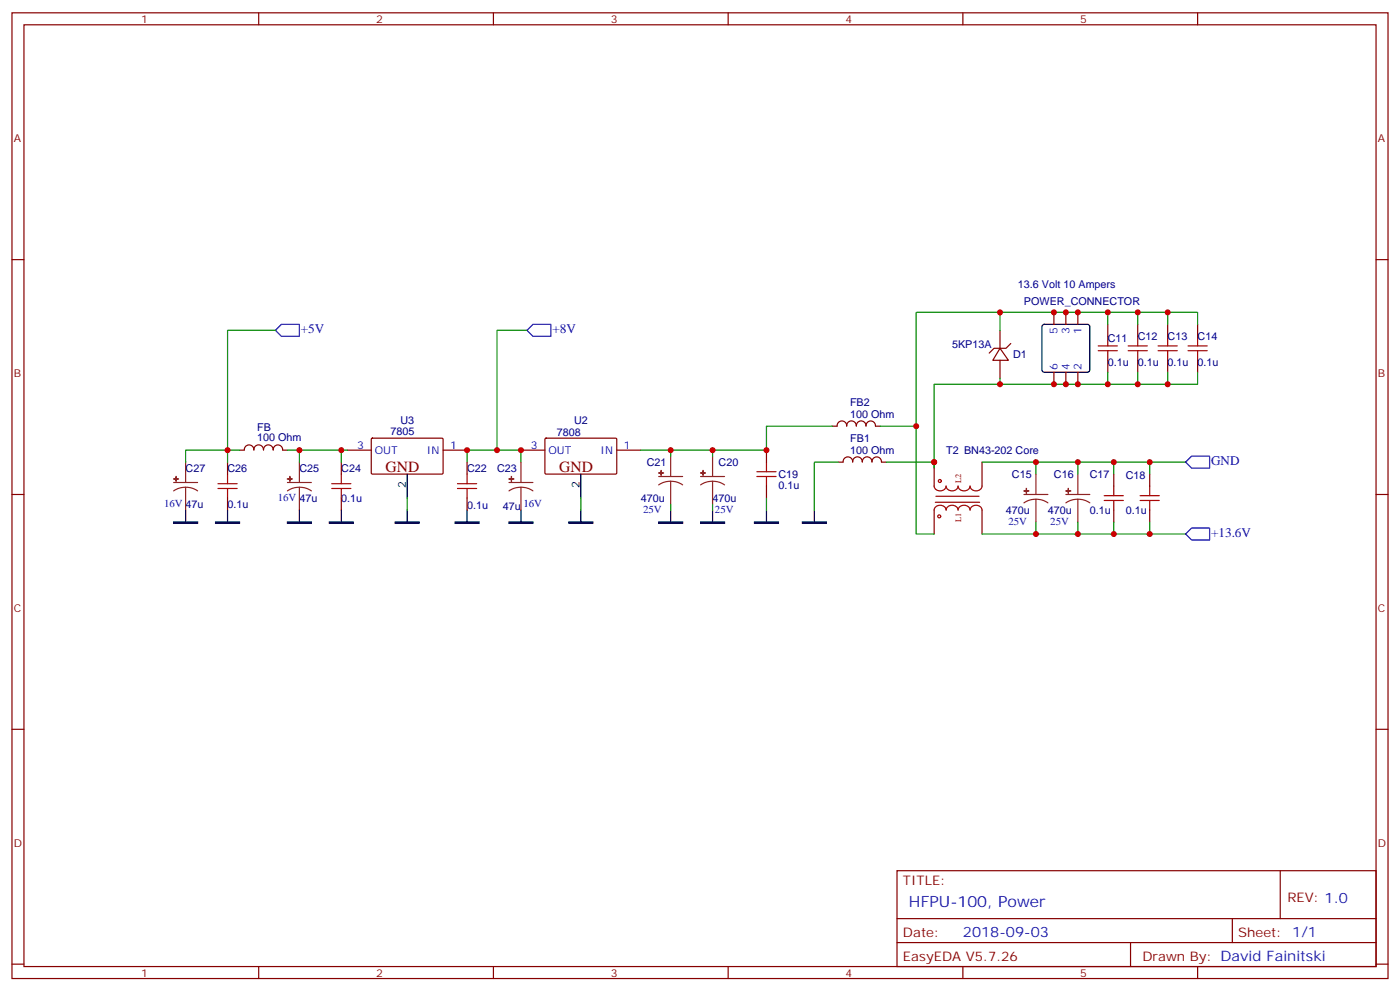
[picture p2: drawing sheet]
<svg xmlns="http://www.w3.org/2000/svg" width="412mm" height="292mm" viewBox="0 0 412 292" stroke-linecap="round" stroke-linejoin="round" font-family="sans-serif">
<g fill="none" stroke="#870000" stroke-width=".35">
<path d="M3.5 3.8h405.4v284.3h-405.4zM7.1 7.3h398.2v277.3h-398.2zM76.2 3.8v3.5M145.3 3.8v3.5M214.5 3.8v3.5M283.6 3.8v3.5M352.8 3.8v3.5M3.5 76.4h3.6M405.3 76.4h3.6M294.6 97.3v5.3M310.4 92v3.5M314 92v3.5"/>
<path d="M317.5 92v3.5M326.3 95.5v3.5M335.1 95.5v3.5M344 95.5v3.5M352.8 95.5v3.5M294.6 102.6l2.4 3.5h-4.5zM294.6 106.1v5.3M297.7 101.1l-1.4 1.5h-3.5l-1.4 1.4M310.4 109.6v3.5M314 109.6v3.5M317.5 109.6v3.5M326.3 106.1v3.5"/>
<path d="M335.1 106.1v3.5M344 106.1v3.5M352.8 106.1v3.5M67 136.1v3.5M70.6 132.5h1.4M80.5 132.5a1.43 1.43 0 0 0-1.5-1.5 1.43 1.43 0 0 0-1.4 1.5 1.41 1.41 0 0 0-1.4-1.5 1.41 1.41 0 0 0-1.4 1.5 1.41 1.41 0 0 0-1.4-1.5 1.41 1.41 0 0 0-1.4 1.5M80.5 132.5a1.38 1.38 0 0 1 1.4-1.5 1.38 1.38 0 0 1 1.3 1.5M83.3 132.5h1.4M100.5 136.1v3.5M102.3 132.5h7.1M109.4 129.2l.3-.2 20.7 .1 .1 .3v10l-.3 .2-20.7-.1-.1-.3zM130.5 132.5h7.1"/>
<path d="M137.6 136.1v3.5M153.5 132.5h7M160.6 129.2l.3-.2 20.6 .1 .2 .3-.1 10-.3 .2-20.6-.1-.2-.3zM181.7 132.5h7M225.8 132.5v3.6M245.2 125.5h1.4M246.6 125.4a1.41 1.41 0 0 1 1.4-1.5 1.41 1.41 0 0 1 1.4 1.6M246.9 136.1h1.5M249.4 125.4a1.41 1.41 0 0 1 1.4-1.5 1.41 1.41 0 0 1 1.4 1.5M252.3 125.4a1.41 1.41 0 0 1 1.4-1.5 1.41 1.41 0 0 1 1.4 1.5 1.4 1.4 0 0 1 1.4-1.5 1.4 1.4 0 0 1 1.4 1.5M257.9 125.5h1.4M259.6 136a1.4 1.4 0 0 0-1.4-1.5 1.4 1.4 0 0 0-1.4 1.5 1.43 1.43 0 0 0-1.4-1.5 1.43 1.43 0 0 0-1.4 1.5 1.41 1.41 0 0 0-1.4-1.5 1.41 1.41 0 0 0-1.4 1.5 1.41 1.41 0 0 0-1.4-1.5 1.41 1.41 0 0 0-1.4 1.5"/>
<path d="M259.6 136.1h1.5M275.2 136.1v7M289.3 136.1v7M328.1 139.6v3.5M338.7 139.6v3.5M3.5 145.6h3.6M67 146.6v3.6M100.5 146.6v3.6M137.6 146.6v3.6M225.8 143.1v3.5M275.2 150.2v7M289.3 150.2v7"/>
<path d="M328.1 150.2v3.5M338.7 150.2v3.5M405.3 145.6h3.6M3.5 214.7h3.6M405.3 214.7h3.6M264.2 256.4h141.1v28.2h-141.1zM377.1 256.4v14.1M264.2 270.5h141.1M264.2 277.5h141.1M333 277.5v7.1M363 270.5v7M3.5 283.9h3.6"/>
<path d="M76.2 284.6v3.5M145.3 284.6v3.5M214.5 284.6v3.5M283.6 284.6v3.5M352.8 284.6v3.5M405.3 283.9h3.6"/>
</g>
<g fill="none" stroke="#000" stroke-width=".35">
<path d="M307.2 95.7l.4-.2h12.7l.5 .2 .2 .5v12.7l-.2 .5-.5 .2h-12.7l-.5-.2-.2-.5v-12.7zM119.9 139.6v7M171.1 139.6v7M54.7 150.2v3.5M67 150.2v3.5M88.2 150.2v3.5M100.5 150.2v3.5M119.9 150.2v3.5M137.6 150.2v3.5M153.5 150.2v3.5M171.1 150.2v3.5M197.6 150.2v3.5"/>
<path d="M209.9 150.2v3.5M225.8 150.2v3.5M239.9 150.2v3.5"/>
</g>
<g fill="none" stroke="#a10000" stroke-width=".35">
<path d="M326.3 99v2.8M335.1 99v2.8M344 99v2.8M352.8 99v2.8M323.5 103.3h5.6M323.5 101.8h5.6M326.3 103.3v2.8M332.3 103.3h5.7M332.3 101.8h5.7M335.1 103.3v2.8M341.1 103.3h5.7M341.1 101.8h5.7"/>
<path d="M344 103.3v2.8M350 103.3h5.6M350 101.8h5.6M352.8 103.3v2.8M67 139.6v2.8M100.5 139.6v2.8M137.6 139.6v2.8M223 138.9h5.6M225.8 136.1v2.8M64.2 143.8h5.6M64.2 142.4h5.6M67 143.8v2.8"/>
<path d="M97.7 143.8h5.7M97.7 142.4h5.7M100.5 143.8v2.8M134.8 143.8h5.6M134.8 142.4h5.6M137.6 143.8v2.8M223 140.3h5.6M225.8 140.3v2.8M275.2 143.1a1.81 1.81 0 0 0 1.7 1.4 1.81 1.81 0 0 0 1.8-1.4 1.81 1.81 0 0 0 1.8 1.4 1.81 1.81 0 0 0 1.7-1.4 1.81 1.81 0 0 0 1.8 1.4 1.81 1.81 0 0 0 1.8-1.4 1.81 1.81 0 0 0 1.7 1.4 1.81 1.81 0 0 0 1.8-1.4M275.2 150.2a1.81 1.81 0 0 1 1.7-1.4 1.81 1.81 0 0 1 1.8 1.4 1.81 1.81 0 0 1 1.8-1.4 1.81 1.81 0 0 1 1.7 1.4 1.81 1.81 0 0 1 1.8-1.4 1.81 1.81 0 0 1 1.8 1.4 1.81 1.81 0 0 1 1.7-1.4 1.81 1.81 0 0 1 1.8 1.4M275.5 147.9h13.1M275.7 146.1h12.7"/>
<path d="M325.3 147.4h5.6M325.3 145.9h5.6M328.1 143.1v2.8M328.1 147.4v2.8M335.8 147.4h5.7M335.8 145.9h5.7M338.7 143.1v2.8M338.7 147.4v2.8"/>
<circle cx="276.7" cy="152" r=".44"/>
<circle cx="276.8" cy="141.6" r=".44"/>
</g>
<g fill="#8c2424" stroke="#8c2424" stroke-width=".35">
<path d="M301.6 144.5l1.4 .1z"/>
<path d="M302.3 143.8l.1 1.4z"/>
<path d="M314 144.5l1.4 .1z"/>
<path d="M314.7 143.8v1.4z"/>
<path d="M206.4 139.2l1.4 .1z"/>
<path d="M207.1 138.5v1.4z"/>
<path d="M194 139.2l1.4 .1z"/>
<path d="M194.7 138.5l.1 1.4z"/>
<path d="M149.9 141h1.4z"/>
<path d="M150.6 140.3l.1 1.4z"/>
<path d="M84.7 141h1.4z"/>
<path d="M85.4 140.3v1.4z"/>
<path d="M51.2 141h1.4z"/>
<path d="M51.9 140.3v1.4z"/>
</g>
<g fill="none" stroke="#8c2424" stroke-width=".35">
<path d="M54.7 136.1v6M88.2 136.1v6M153.5 136.1v6M197.6 134.3v6M209.9 134.3v6M305.2 139.6v6M317.5 139.6v6M51.2 142.1h7M54.7 143.5l1.8 .2 1.7 .8M54.7 143.5l-1.9 .2-1.6 .8M54.7 143.5v6.7M84.7 142.1h7"/>
<path d="M88.2 143.5l1.8 .2 1.7 .8M88.2 143.5l-1.9 .2-1.6 .8M88.2 143.5v6.7M149.9 142.1h7.1M153.5 143.5l1.8 .2 1.7 .8M153.5 143.5l-1.9 .2-1.7 .8M153.5 143.5v6.7M194 140.3h7.1M197.6 141.7l1.8 .2 1.7 .9M197.6 141.7l-1.9 .3-1.7 .8M197.6 141.7v6.7M206.4 140.3h7"/>
<path d="M209.9 141.7l1.9 .2 1.6 .9M209.9 141.7l-1.8 .3-1.7 .8M209.9 141.7v6.7M301.6 145.6h7.1M305.2 147l1.8 .2 1.7 .9M305.2 147l-1.9 .2-1.7 .9M305.2 147v6.7M314 145.6h7M317.5 147l1.9 .2 1.6 .9M317.5 147l-1.9 .2-1.6 .9M317.5 147v6.7"/>
</g>
<path d="M81.1 97.3l1.8-1.8h5.3v3.5h-5.3zM155.2 97.3l1.8-1.8h5.3v3.5h-5.3zM349.2 136.1l1.8-1.8h5.3v3.5h-5.3zM349.2 157.2l1.8-1.7h5.3v3.5h-5.3z" fill="none" stroke="#00f" stroke-width=".35"/>
<path d="M51.2 153.7h7v.4h-7zM63.5 153.7h7.1v.4h-7.1zM84.7 153.7h7v.4h-7zM97 153.7h7.1v.4h-7.1zM116.4 153.7h7.1v.4h-7.1zM134.1 153.7h7v.4h-7zM149.9 153.7h7.1v.4h-7.1zM167.6 153.7h7v.4h-7zM194 153.7h7.1v.4h-7.1zM206.4 153.7h7v.4h-7zM222.2 153.7h7.1v.4h-7.1zM236.4 153.7h7v.4h-7z" fill="#000" stroke="#000" stroke-width=".35"/>
<g fill="none" stroke="#008700" stroke-width=".35">
<path d="M81.1 97.3h-14.1v38.8M155.2 97.3h-8.8v35.2M294.6 92h-24.7v65.2h5.3M326.3 92v3.5M335.1 92v3.5M344 92v3.5M352.8 95.5v-3.5h-58.2v5.3M294.6 113.1h-19.4v24.7M326.3 109.6v3.5M335.1 109.6v3.5M344 109.6v3.5M352.8 109.6v3.5h-58.2v-1.7"/>
<path d="M70.6 132.5h-15.9v3.6M84.7 132.5h3.5M100.5 132.5v3.6M102.3 132.5h-14.1v3.6M137.6 136.1v-3.6h15.9v3.6M197.6 132.5v1.8M209.9 132.5v1.8M245.2 125.5h-19.4v7h-37.1M246.9 136.1h-7v14.1M259.3 125.5h10.6M261.1 136.1h14.1M289.3 136.1h59.9"/>
<path d="M305.2 136.1v3.5M317.5 136.1v3.5M328.1 136.1v3.5M338.7 136.1v3.5M119.9 146.6v3.6M171.1 146.6v3.6M197.6 148.4v1.8M209.9 148.4v1.8M225.8 146.6v3.6M289.3 157.2h59.9M305.2 153.7v3.5M317.5 153.7v3.5"/>
<path d="M328.1 153.7v3.5M338.7 153.7v3.5"/>
</g>
<g fill="#c00">
<circle cx="275.2" cy="136.1" r=".88"/>
<circle cx="209.9" cy="132.5" r=".88"/>
<circle cx="197.6" cy="132.5" r=".88"/>
<circle cx="146.4" cy="132.5" r=".88"/>
<circle cx="153.5" cy="132.5" r=".88"/>
<circle cx="137.6" cy="132.5" r=".88"/>
<circle cx="225.8" cy="132.5" r=".88"/>
<circle cx="269.9" cy="125.5" r=".88"/>
<circle cx="338.7" cy="136.1" r=".88"/>
<circle cx="328.1" cy="136.1" r=".88"/>
<circle cx="317.5" cy="136.1" r=".88"/>
<circle cx="305.2" cy="136.1" r=".88"/>
<circle cx="294.6" cy="113.1" r=".88"/>
<circle cx="344" cy="92" r=".88"/>
<circle cx="326.3" cy="92" r=".88"/>
<circle cx="335.1" cy="113.1" r=".88"/>
<circle cx="314" cy="92" r=".88"/>
<circle cx="310.4" cy="92" r=".88"/>
<circle cx="310.4" cy="113.1" r=".88"/>
<circle cx="314" cy="113.1" r=".88"/>
<circle cx="317.5" cy="92" r=".88"/>
<circle cx="317.5" cy="113.1" r=".88"/>
<circle cx="344" cy="113.1" r=".88"/>
<circle cx="326.3" cy="113.1" r=".88"/>
<circle cx="335.1" cy="92" r=".88"/>
<circle cx="294.6" cy="92" r=".88"/>
<circle cx="305.2" cy="157.2" r=".88"/>
<circle cx="317.5" cy="157.2" r=".88"/>
<circle cx="328.1" cy="157.2" r=".88"/>
<circle cx="338.7" cy="157.2" r=".88"/>
<circle cx="100.5" cy="132.5" r=".88"/>
<circle cx="88.2" cy="132.5" r=".88"/>
<circle cx="67" cy="132.5" r=".88"/>
</g>
<g font-size="4.6" fill="#800">
<text x="113.6" y="138.9">GND</text>
<text x="164.7" y="138.9">GND</text>
</g>
<g font-size="4.6" fill="#00f">
<text x="267.8" y="266.9">HFPU-100, Pow</text>
<text x="303.3" y="266.9">er</text>
</g>
<text font-size="4.2" fill="#00f" x="283.6" y="275.8">2018-09-03</text>
<g font-size="3.9" fill="#00f">
<text x="88.6" y="98">+5V</text>
<text x="162.7" y="98">+8V</text>
<text x="356.7" y="136.8">GND</text>
<text x="356.7" y="158">+13.6V</text>
</g>
<g font-size="3.9" fill="#800">
<text x="266" y="260.6">TITLE:</text>
<text x="379.2" y="265.5">REV: 1.0</text>
<text x="266" y="275.8">Date:</text>
<text x="364.8" y="275.8">Sheet: 1/1</text>
<text x="266" y="282.8">EasyEDA V5.7.26</text>
<text x="336.5" y="282.8">Draw</text>
<text x="346.7" y="282.8">n By: David Fainitski</text>
</g>
<g font-size="3.2" fill="#800">
<text x="41.6" y="6.8">1</text>
<text x="110.8" y="6.8">2</text>
<text x="179.9" y="6.8">3</text>
<text x="249.1" y="6.8">4</text>
<text x="318.2" y="6.8">5</text>
<text x="4.1" y="41.9">A</text>
<text x="405.9" y="41.9">A</text>
<text x="4.1" y="111">B</text>
<text x="405.9" y="111">B</text>
<text x="4.1" y="180.2">C</text>
<text x="405.9" y="180.2">C</text>
<text x="4.1" y="249.3">D</text>
<text x="405.9" y="249.3">D</text>
<text x="41.6" y="287.6">1</text>
<text x="110.8" y="287.6">2</text>
<text x="179.9" y="287.6">3</text>
<text x="249.1" y="287.6">4</text>
<text x="318.2" y="287.6">5</text>
</g>
<g font-size="3.2" fill="#000080">
<text x="299.9" y="84.7">13.6 Volt 10 Ampers</text>
<text x="301.6" y="89.7">POWER_CONNECTOR</text>
<text x="326.3" y="100.6">C11</text>
<text x="335.1" y="100.2">C12</text>
<text x="344" y="100.2">C13</text>
<text x="352.8" y="100.2">C14</text>
<text x="280.5" y="102.4">5KP13A</text>
<text x="298.5" y="105.5">D1</text>
<text x="326.3" y="107.8">0.1u</text>
<text x="335.1" y="107.8">0.1u</text>
<text x="344" y="107.8">0.1u</text>
<text x="352.8" y="107.8">0.1u</text>
<text x="250.4" y="119.7">FB2</text>
<text x="118" y="124.8">U3</text>
<text x="169.1" y="124.8">U2</text>
<text x="250.5" y="123.2">100 Ohm</text>
<text x="75.8" y="129.9">100 Ohm</text>
<text x="75.8" y="126.8">FB</text>
<text x="115" y="128">7805</text>
<text x="164" y="128.5">7808</text>
<text x="250.5" y="130.3">FB1</text>
<text x="190.5" y="137.3">C21</text>
<text x="211.7" y="137.3">C20</text>
<text x="250.5" y="133.8">100 Ohm</text>
<text x="278.7" y="133.8">T2 BN43-202 Core</text>
<text x="54.7" y="139.1">C27</text>
<text x="67" y="139.1">C26</text>
<text x="88.2" y="139.1">C25</text>
<text x="100.5" y="139.1">C24</text>
<text x="137.6" y="139.1">C22</text>
<text x="146.4" y="139.1">C23</text>
<text x="229.3" y="143.9">0.1u</text>
<text x="229.3" y="140.8">C19</text>
<text x="298.1" y="140.8">C15</text>
<text x="310.4" y="140.8">C16</text>
<text x="321" y="140.8">C17</text>
<text x="331.6" y="141.2">C18</text>
<text x="54.7" y="149.7">47u</text>
<text x="67" y="149.7">0.1u</text>
<text x="88.2" y="147.9">47u</text>
<text x="100.5" y="147.9">0.1u</text>
<text x="188.7" y="147.9">470u</text>
<text x="209.9" y="147.9">470u</text>
<text x="137.6" y="150">0.1u</text>
<text x="148.2" y="150.2">47u</text>
<text x="296.3" y="151.4">470u</text>
<text x="308.7" y="151.4">470u</text>
<text x="321" y="151.4">0.1u</text>
<text x="331.6" y="151.4">0.1u</text>
</g>
<g font-size="3.2" fill="#00f">
<text x="311.5" y="98.2" transform="rotate(-90 311.5 98.2)">5</text>
<text x="315" y="98.2" transform="rotate(-90 315 98.2)">3</text>
<text x="318.6" y="98.2" transform="rotate(-90 318.6 98.2)">1</text>
<text x="311.5" y="108.9" transform="rotate(-90 311.5 108.9)">6</text>
<text x="315" y="108.9" transform="rotate(-90 315 108.9)">4</text>
<text x="318.6" y="108.9" transform="rotate(-90 318.6 108.9)">2</text>
<text x="105.2" y="132.2">3</text>
<text x="110.4" y="133.6">OUT</text>
<text x="125.8" y="133.6">IN</text>
<text x="132.6" y="132.2">1</text>
<text x="156.4" y="132.2">3</text>
<text x="161.6" y="133.6">OUT</text>
<text x="176.9" y="133.6">IN</text>
<text x="183.8" y="132.2">1</text>
<text x="48.3" y="149.3">16V</text>
<text x="81.8" y="147.5">16V</text>
<text x="154.2" y="149.3">16V</text>
<text x="189.4" y="151.1">25V</text>
<text x="210.6" y="151.1">25V</text>
<text x="297" y="154.6">25V</text>
<text x="309.4" y="154.6">25V</text>
</g>
<g font-size="3.2">
<text x="119.6" y="143.7" transform="rotate(-90 119.6 143.7)">2</text>
<text x="170.7" y="143.7" transform="rotate(-90 170.7 143.7)">2</text>
</g>
<g font-size="2.5" fill="#a00000">
<text x="283.1" y="142.2" transform="rotate(-90 283.1 142.2)">L2</text>
<text x="283.1" y="153.7" transform="rotate(-90 283.1 153.7)">L1</text>
</g>
</svg>
